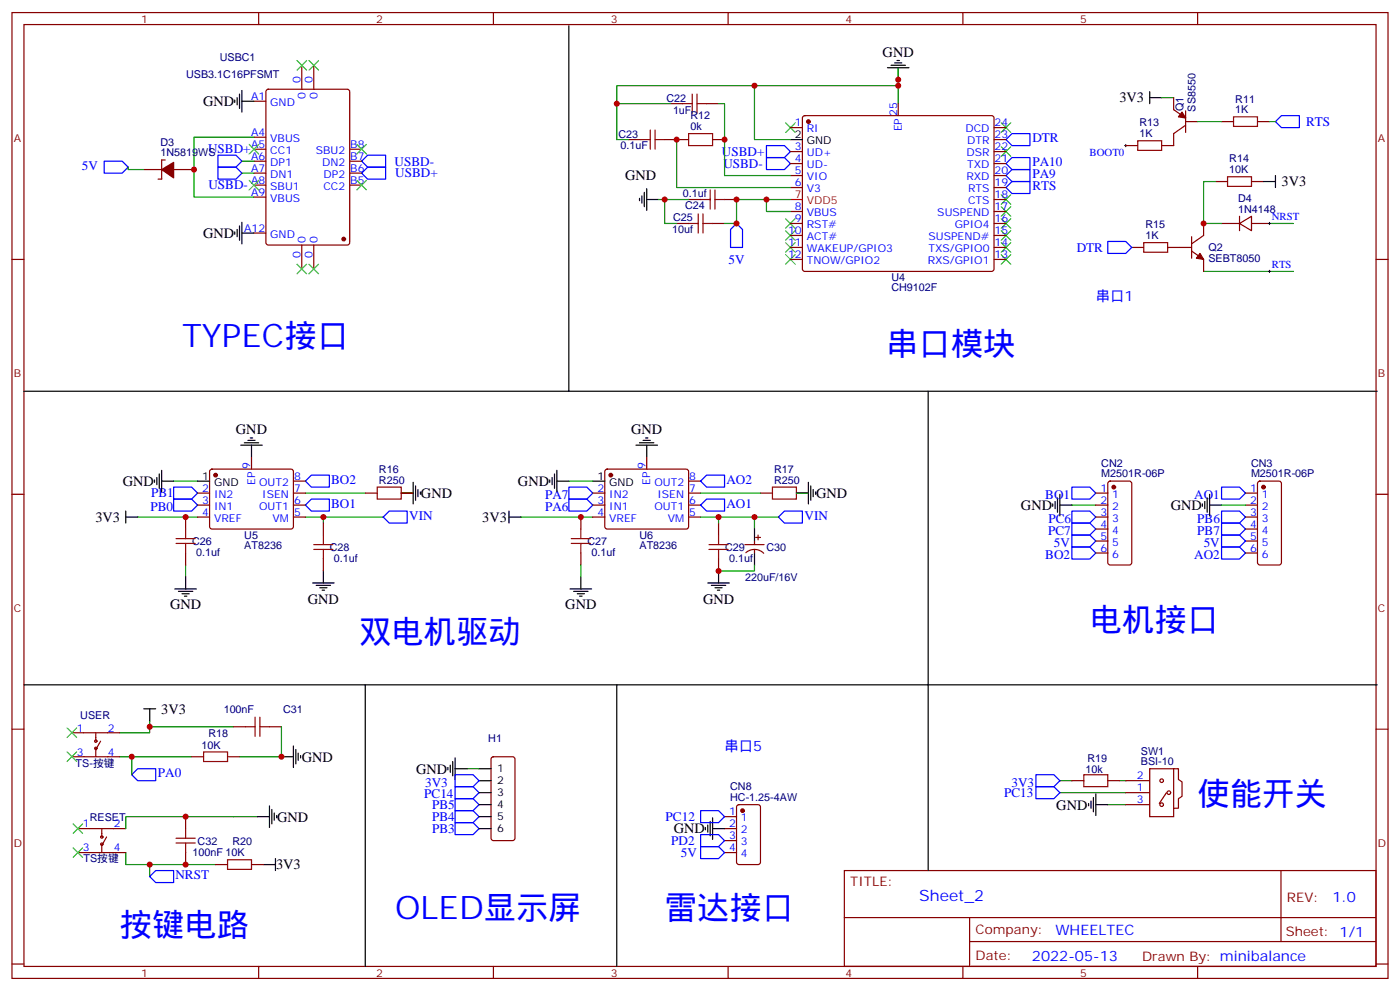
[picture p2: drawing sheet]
<svg xmlns="http://www.w3.org/2000/svg" width="412mm" height="292mm" viewBox="0 0 412 292" stroke-linecap="round" stroke-linejoin="round" font-family="sans-serif">
<g fill="none" stroke="#870000" stroke-width=".35">
<path d="M3.5 3.7h405.4v284.3h-405.4zM7.1 7.2h398.2v277.3h-398.2zM76.2 3.7v3.5M88.9 19.2v7.1M92.4 19.2v7.1M145.3 3.7v3.5M214.5 3.7v3.5M283.6 3.7v3.5M352.8 3.7v3.5M74.8 29.8h3.5M78.6 26.5l.4-.2h23.3l.7 .4v44.7l-.5 .7h-23.5l-.6-.4-.1-44.7zM197.6 30.5h3.5"/>
<path d="M208.1 30.5h3.6M232.8 37.6h3.6M236.6 34.2l.5-.2h55l.5 .2 .2 .5v44.5l-.2 .5-.5 .2h-55l-.5-.2-.2-.5v-44.5zM264.6 30.5v3.5M292.8 37.6h3.5M345.7 28.8v3.5l3.5 2.4M349.2 36.9l-3.5 2.4v3.6h-3.5M349.2 35.8h3.6M349.2 32.6v6.4M359.8 35.8h3.6M370.4 35.8h3.5M42.3 49.9h5.3"/>
<path d="M48.7 47.1h-1.1v5.6h-1M51.2 49.9h5.2M74.8 54.5h3.5M74.8 51h3.5M74.8 47.4h3.5M74.8 43.9h3.5M74.8 40.4h3.5M74.8 58h3.5M103 54.5h3.5M103 51h3.5M103 47.4h3.5M103 43.9h3.5"/>
<path d="M185.2 41.1h3.5M195.8 41.1h7M202.8 58.7h3.6M209.9 41.1h3.5M213.4 58.7h3.6M232.8 44.6h3.6M232.8 48.2h3.6M232.8 51.7h3.6M232.8 55.2h3.6M292.8 44.6h3.5M292.8 48.2h3.5M292.8 51.7h3.5"/>
<path d="M292.8 55.2h3.5M292.8 58.7h3.5M292.8 41.1h3.5M331.6 42.9h3.5M358.1 53.4h3.5M368.7 53.4h3.5M3.5 76.4h3.6M74.8 68.6h3.5M88.9 72.1v7.1M92.4 72.1v7.1M199.3 65.8h3.5M209.9 65.8h3.5"/>
<path d="M232.8 76.4h3.6M232.8 72.8h3.6M232.8 65.8h3.6M232.8 62.3h3.6M232.8 69.3h3.6M292.8 76.4h3.5M292.8 72.8h3.5M292.8 65.8h3.5M292.8 62.3h3.5M292.8 69.3h3.5M333.4 72.8h3.5M344 72.8h7"/>
<path d="M351 73.9l3.5 2.5v3.5M351 69.7v6.3M354.5 65.8v3.5l-3.5 2.5M359.8 65.8h5.3M365.1 65.8l3.6-2.1v4.2zM365.1 63.7v4.2M368.7 65.8h5.2M405.3 76.4h3.6M62 138.3l.4-.2h23.3l.5 .2 .2 .5v16.5l-.7 .5-23.5-.1-.5-.7v-16.2zM74.1 134.6v3.5M178.4 138.3l.5-.2h23.2l.5 .2 .2 .5v16.5l-.7 .5-23.5-.1-.4-.7v-16.2zM190.5 134.6v3.5"/>
<path d="M3.5 145.5h3.6M54.7 152.2v3.6M58.2 145.2h3.5M58.2 148.7h3.5M58.2 152.2h3.5M86.4 145.2h3.6M86.4 148.7h3.6M86.4 152.2h3.6M86.4 141.6h3.6M95.2 154v3.5M107.6 145.2h3.5M118.2 145.2h3.5"/>
<path d="M171.1 152.2v3.6M174.6 145.2h3.6M174.6 148.7h3.6M174.6 152.2h3.6M202.8 145.2h3.6M202.8 148.7h3.6M202.8 152.2h3.6M202.8 141.6h3.6M211.7 154v3.5M222.2 159.3v1M222.6 158.2h1.4M223.3 157.5v1.4"/>
<path d="M224 145.2h3.5M234.6 145.2h3.5M322.8 145.2h3.5M322.8 148.7h3.5M322.8 152.2h3.5M322.8 155.8h3.5M322.8 159.3h3.5M326.6 141.8l.4-.2h5.7l.6 .5 .1 23.5-.5 .7h-5.9l-.6-.4-.1-23.6zM366.9 145.2h3.5M366.9 148.7h3.5M366.9 152.2h3.5M366.9 155.8h3.5"/>
<path d="M366.9 159.3h3.5M370.7 141.8l.4-.2h5.7l.6 .5 .1 23.5-.5 .7h-5.9l-.6-.4-.1-23.6zM405.3 145.5h3.6M54.7 162.8v3.5M95.2 164.6v3.5M171.1 162.8v3.5M211.7 164.6v3.5M219.4 160.3h5.7M219.7 162.7a3.8 3.8 0 0 1 5.3 .2M222.2 161.7v1.1M322.8 162.8h3.5M366.9 162.8h3.5"/>
<path d="M3.5 214.7h3.6M21.2 215.7h14.1M28.2 215.7v2.5M29.6 218.2l-1.4 2.5M68.8 214h3.5M79.4 214h3.5M405.3 214.7h3.6M21.2 222.8h14.1M28.2 220.3v2.5M56.4 222.8h3.6M67 222.8h3.6M144.9 223l.4-.2h5.7l.6 .4 .1 23.6-.5 .6-5.9 .1-.6-.5-.1-23.5z"/>
<path d="M217.2 237.1l.5-.2h5.6l.7 .4v16.5l-.4 .7h-5.9l-.7-.4v-16.5zM315.7 229.8h3.6M326.3 229.8h3.5M331.6 236.9h7.1M331.6 229.8h7.1M331.6 233.4h7.1M338.7 226.3h7v14.1h-7zM343.6 233.4l-2.1 3.1M345.7 226.3h1.4v3.2l1.1 .7v4.2l-1.1 .7v2.8h-1.4M22.9 243.9h14.1M22.9 251h14.1M30 243.9v2.5"/>
<path d="M30 248.5v2.5M31.4 246.4l-1.4 2.5M54.7 240.4v3.5M54.7 251v3.5M63.5 254.5h3.5M74.1 254.5h3.5M213.4 243.9h3.6M213.4 251h3.6M213.4 240.4h3.6M213.4 247.5h3.6M248.7 256.3h156.6v28.2h-156.6zM377.3 256.3v20.9"/>
<path d="M248.7 270.1h156.5M285.6 277.2h119.6M285.6 270.1v14.2M3.5 283.8h3.6M76.2 284.5v3.5M145.3 284.5v3.5M214.5 284.5v3.5M283.6 284.5v3.5M352.8 284.5v3.5M405.3 283.8h3.6"/>
<circle cx="28.2" cy="218.2" r=".35"/>
<circle cx="28.2" cy="220.3" r=".35"/>
<circle cx="342.2" cy="236.9" r=".53"/>
<circle cx="342.2" cy="229.8" r=".53"/>
<circle cx="344.3" cy="233.4" r=".53"/>
<circle cx="30" cy="246.4" r=".35"/>
<circle cx="30" cy="248.5" r=".35"/>
</g>
<g fill="none" stroke="#00f" stroke-width=".35">
<path d="M377.5 34h5.3v3.6h-5.3l-1.8-1.8zM30.7 47.4h5.3l1.7 1.8-1.7 1.8h-5.3zM64.2 49.2h5.3l1.8 1.8-1.8 1.7h-5.3zM64.2 45.7h5.3l1.8 1.7-1.8 1.8h-5.3zM106.5 47.4l1.8-1.7h5.3v3.5h-5.3zM106.5 51l1.8-1.8h5.3v3.5h-5.3zM225.8 46.4h5.3l1.7 1.8-1.7 1.7h-5.3zM225.8 42.9h5.3l1.7 1.7-1.7 1.8h-5.3zM296.3 41.1l1.8-1.8h5.3v3.6h-5.3zM296.3 48.2l1.8-1.8h5.3v3.5h-5.3zM298.1 53.4h5.3v3.6h-5.3l-1.8-1.8zM298.1 49.9h5.3v3.5h-5.3l-1.8-1.7z"/>
<path d="M217 65.8l1.7 1.8v5.2h-3.5v-5.2zM326.3 71.1h5.3l1.8 1.7-1.8 1.8h-5.3zM51.2 146.9h5.2l1.8 1.8-1.8 1.8h-5.2zM51.2 143.4h5.2l1.8 1.8-1.8 1.7h-5.2zM90 141.6l1.7-1.7h5.3v3.5h-5.3zM90 148.7l1.7-1.8h5.3v3.6h-5.3zM112.9 152.2l1.8-1.7h5.2v3.5h-5.2zM167.6 143.4h5.3l1.7 1.8-1.7 1.7h-5.3zM167.6 146.9h5.3l1.7 1.8-1.7 1.8h-5.3zM206.4 148.7l1.7-1.8h5.3v3.6h-5.3zM206.4 141.6l1.7-1.7h5.3v3.5h-5.3zM229.3 152.2l1.8-1.7h5.3v3.5h-5.3z"/>
<path d="M315.7 154h5.3l1.8 1.8-1.8 1.7h-5.3zM315.7 150.5h5.3l1.8 1.7-1.8 1.8h-5.3zM315.7 157.5h5.3l1.8 1.8-1.8 1.7h-5.3zM315.7 143.4h5.3l1.8 1.8-1.8 1.7h-5.3zM359.8 143.4h5.3l1.8 1.8-1.8 1.7h-5.3zM359.8 150.5h5.3l1.8 1.7-1.8 1.8h-5.3zM359.8 154h5.3l1.8 1.8-1.8 1.7h-5.3zM359.8 157.5h5.3l1.8 1.8-1.8 1.7h-5.3zM315.7 161h5.3l1.8 1.8-1.8 1.8h-5.3zM359.8 161h5.3l1.8 1.8-1.8 1.8h-5.3zM38.8 228.1l1.8-1.8h5.3v3.5h-5.3zM134.1 235.1h5.2l1.8 1.8-1.8 1.8h-5.2z"/>
<path d="M134.1 238.7h5.2l1.8 1.7-1.8 1.8h-5.2zM134.1 231.6h5.2l1.8 1.8-1.8 1.7h-5.2zM134.1 228.1h5.2l1.8 1.7-1.8 1.8h-5.2zM206.4 238.7h5.3l1.7 1.7-1.7 1.8h-5.3zM305.2 231.6h5.2l1.8 1.8-1.8 1.7h-5.2zM305.2 228.1h5.2l1.8 1.7-1.8 1.8h-5.2zM44.1 258.1l1.8-1.8h5.3v3.5h-5.3zM134.1 242.2h5.2l1.8 1.7-1.8 1.8h-5.2zM206.4 249.2h5.3l1.7 1.8-1.7 1.8h-5.3zM206.4 245.7h5.3l1.7 1.8-1.7 1.7h-5.3z"/>
</g>
<g fill="#870000" stroke="#870000" stroke-width=".35">
<path d="M47.6 49.9l3.6-2.1v4.6z"/>
<path d="M353.5 74.6l1 1.8-2.1-.4z"/>
<path d="M348.2 33l1 1.7-2.1-.3z"/>
<circle cx="101.2" cy="70.4" r=".53"/>
<circle cx="238.1" cy="35.8" r=".53"/>
<circle cx="179.9" cy="139.9" r=".53"/>
<circle cx="63.5" cy="139.9" r=".53"/>
<circle cx="372.2" cy="143.4" r=".53"/>
<circle cx="328.1" cy="143.4" r=".53"/>
<circle cx="218.7" cy="238.7" r=".53"/>
</g>
<g fill="none" stroke="#3c3" stroke-width=".35">
<path d="M87.5 17.8l2.8 2.8M90.3 17.8l-2.8 2.8M91 17.8l2.8 2.8M93.8 17.8l-2.8 2.8M231.4 36.2l2.8 2.8M234.2 36.2l-2.8 2.8M294.9 36.2l2.8 2.8M297.7 36.2l-2.8 2.8M73.4 42.5l2.8 2.8M73.4 53.1l2.8 2.8M76.2 42.5l-2.8 2.8M76.2 53.1l-2.8 2.8"/>
<path d="M105.1 53.1l2.8 2.8M105.1 42.5l2.8 2.8M107.9 53.1l-2.8 2.8M107.9 42.5l-2.8 2.8M294.9 57.3l2.8 2.8M294.9 43.2l2.8 2.8M297.7 57.3l-2.8 2.8M297.7 43.2l-2.8 2.8M87.5 77.8l2.8 2.8M90.3 77.8l-2.8 2.8M91 77.8l2.8 2.8M93.8 77.8l-2.8 2.8"/>
<path d="M231.4 75l2.8 2.8M231.4 71.4l2.8 2.9M231.4 67.9l2.8 2.8M231.4 64.4l2.8 2.8M234.2 75l-2.8 2.8M234.2 71.4l-2.8 2.9M234.2 67.9l-2.8 2.8M234.2 64.4l-2.8 2.8M294.9 75l2.8 2.8M294.9 71.4l2.8 2.9M294.9 67.9l2.8 2.8M294.9 64.4l2.8 2.8"/>
<path d="M294.9 60.9l2.8 2.8M297.7 75l-2.8 2.8M297.7 71.4l-2.8 2.9M297.7 67.9l-2.8 2.8M297.7 64.4l-2.8 2.8M297.7 60.9l-2.8 2.8M19.8 214.3l2.8 2.8M22.6 214.3l-2.8 2.8M19.8 221.4l2.8 2.8M22.6 221.4l-2.8 2.8M21.5 242.5l2.8 2.9M21.5 249.6l2.8 2.8"/>
<path d="M24.3 242.5l-2.8 2.9M24.3 249.6l-2.8 2.8"/>
</g>
<g fill="none" stroke="#000" stroke-width=".35">
<path d="M167.6 7.6v107.6h-160.5M261.4 19.9h6.4M262.5 19.2h4.2M263.5 18.5h2.1M264.2 17.8h.7M264.6 19.9v3.6M69.1 29.5v.7M69.8 28.8v2.1M70.6 27.7v4.2M71.3 26.6v6.4M71.3 29.8h3.5M338.7 28.8h3.5"/>
<path d="M338.7 27v3.5M188.4 58.4v.7M189.1 57.7v2.1M189.8 56.6v4.3M190.5 58.7h3.5M190.5 55.6v6.3M232.8 41.1h3.6M372.2 53.4h3.5M375.7 51.7v3.5M69.1 68.3v.7M69.8 67.6v2.1M70.6 66.5v4.2"/>
<path d="M71.3 68.6h3.5M71.3 65.4v6.4M167.6 115.2h238.1M273.4 115.2v86.4h-266.3M46.9 139.5v4.3M47.6 138.5v6.3M70.9 131.1h6.4M72 130.4h4.2M73 129.6h2.1M73.7 128.9h.7M74.1 131.1v3.5M163.3 139.5v4.3"/>
<path d="M164 138.5v6.3M187.3 131.1h6.4M188.4 130.4h4.2M189.4 129.6h2.2M190.1 128.9h.8M190.5 131.1v3.5M37 152.2h3.6M37 150.5v3.5M45.5 141.3v.7M46.2 140.6v2.1M47.6 141.6h3.6M58.2 141.6h3.5"/>
<path d="M118.2 145.2h3.5M121.7 142v6.3M122.4 143.1v4.2M123.1 144.1v2.1M123.8 144.8v.7M149.9 152.2h3.6M149.9 150.5v3.5M161.9 141.3v.7M162.6 140.6v2.1M164 141.6h3.6M174.6 141.6h3.6M222.2 155.8v3.5"/>
<path d="M234.6 145.2h3.5M238.1 142v6.3M238.8 143.1v4.2M239.5 144.1v2.1M240.2 144.8v.7M310.1 148.3v.7M310.8 147.6v2.2M311.5 146.6v4.2M312.2 148.7h3.5M312.2 145.5v6.4M354.2 148.3v.7M354.9 147.6v2.2"/>
<path d="M355.6 146.6v4.2M356.3 148.7h3.5M356.3 145.5v6.4M51.5 173.4h6.4M52.6 174.1h4.2M53.6 174.8h2.1M54.3 175.5h.7M54.7 169.9v3.5M92.1 171.6h6.3M93.1 172.3h4.3M94.2 173h2.1M94.9 173.7h.7"/>
<path d="M95.2 168.1v3.5M167.9 173.4h6.4M169 174.1h4.2M170 174.8h2.2M170.7 175.5h.7M171.1 169.9v3.5M208.5 171.6h6.3M209.5 172.3h4.3M210.6 173h2.1M211.3 173.7h.7M211.7 168.1v3.5M222.2 162.8v3.5"/>
<path d="M42.3 208.7h3.6M44.1 208.7v3.5M86.4 219.6v6.4M107.6 201.6v82.9M181.7 201.6v82.9M405.7 201.6h-132.3v54.7M79.4 237.2v6.4M80.1 238.3v4.2M80.8 239.4v2.1M82.9 222.8h3.5M87.1 220.7v4.2M87.8 221.7v2.1"/>
<path d="M88.5 222.4v.7M131.9 226v.7M132.6 225.2v2.2M133.3 224.2v4.2M134.1 226.3h3.5M134.1 223.1v6.4M141.1 236.9h3.5M141.1 226.3h3.5M141.1 229.8h3.5M141.1 233.4h3.5M320.7 236.5v.7M321.4 235.8v2.1"/>
<path d="M322.1 234.8v4.2M322.8 236.9h3.5M322.8 233.7v6.4M75.8 240.4h3.6M77.6 254.5h3.5M81.1 252.8v3.5M81.5 240.1v.7M141.1 240.4h3.5M141.1 243.9h3.5M207.8 243.6v.7M208.5 242.9v2.1M209.2 241.8v4.3"/>
<path d="M209.9 243.9h3.5M209.9 240.8v6.3"/>
</g>
<g fill="none" stroke="#008700" stroke-width=".35">
<path d="M264.6 19.9v5.3h-42.4v15.9h10.6M197.6 30.5h-15.9v10.6h3.5M211.7 30.5h1.7v21.2h19.4M222.2 25.2h-40.5v5.3M264.6 25.2v5.3M342.2 28.8h3.5M352.8 35.8h7M373.9 35.8h1.8M37.7 49.2v.7h4.6M56.4 49.9h.7M71.3 47.4h3.5M71.3 51h3.5"/>
<path d="M74.8 40.4h-17.7v17.6h17.7M194 58.7h8.8M195.8 58.7v7.1h3.5M199.3 41.1v14.1h33.5M225.8 58.7v3.6h7M232.8 58.7h-15.8v7.1h-3.6M358.1 53.4h-3.6v12.4h5.3M354.5 79.9h26.5M373.9 65.8h7.1M40.6 152.2h17.6M51.2 141.6h7M90 152.2h22.9"/>
<path d="M90 145.2h17.6M95.2 152.2v1.8M118.2 145.2h3.5M153.5 152.2h21.1M167.6 141.6h7M206.4 152.2h22.9M206.4 145.2h17.6M211.7 152.2v1.8M222.2 152.2v3.6M234.6 145.2h3.5M315.7 148.7h7.1M359.8 148.7h7.1"/>
<path d="M54.7 166.3v3.6M171.1 166.3v3.6M222.2 166.3v1.8h-10.5M44.1 212.2v3.5h-8.8M44.1 214h24.7M82.9 214v8.8h-12.3M35.3 222.8h3.5M56.4 222.8h-17.6v5.3M137.6 226.3h3.5M312.2 229.8h3.5M312.2 233.4h19.4M326.3 236.9h5.3"/>
<path d="M329.8 229.8h1.8M37 251v3.5h26.5M44.1 254.5v3.6M75.8 240.4h-38.8v3.5"/>
</g>
<g fill="none" stroke="#a10000" stroke-width=".35">
<path d="M191.6 38.3v5.6M193 38.3v5.6M201.1 30.5h2.8M202.8 39.3h7.1v3.6h-7.1zM203.9 27.7v5.6M205.3 27.7v5.6M205.3 30.5h2.8M363.4 34.4h7v2.8h-7zM188.7 41.1h2.9M193 41.1h2.8M206.4 58.7h2.8M209.2 55.9v5.7"/>
<path d="M210.6 55.9v5.7M210.6 58.7h2.8M335.1 41.5h7.1v2.8h-7.1zM361.6 52h7.1v2.9h-7.1zM202.8 65.8h2.9M205.7 63v5.6M207.1 63v5.6M207.1 65.8h2.8M336.9 71.4h7.1v2.9h-7.1zM51.9 158.6h5.6M51.9 160h5.6M54.7 155.8v2.8"/>
<path d="M54.7 160v2.8M95.2 157.5v2.8M111.1 143.4h7.1v3.5h-7.1zM168.3 158.6h5.6M168.3 160h5.6M171.1 155.8v2.8M171.1 160v2.8M211.7 157.5v2.8M227.5 143.4h7.1v3.5h-7.1zM92.4 160.3h5.7M92.4 161.7h5.7M95.2 161.7v2.9"/>
<path d="M208.8 160.3h5.7M208.8 161.7h5.7M211.7 161.7v2.9M72.3 214h2.8M75.1 211.1v5.7M76.6 214h2.8M76.6 211.1v5.7M60 221.4h7v2.8h-7zM319.3 228.1h7v3.5h-7zM51.9 248.2h5.6M51.9 246.8h5.6M54.7 243.9v2.9"/>
<path d="M54.7 248.2v2.8M67 253.1h7.1v2.8h-7.1z"/>
</g>
<path d="M331.3 42.9h.7M331.6 42.5v.7M373.6 65.8h.7M373.6 79.9h.7M373.9 65.4v.7M373.9 79.6v.7" fill="none" stroke="#000" stroke-width=".29"/>
<path d="M232.8 58.7h3.6" fill="none" stroke="#f00" stroke-width=".35"/>
<g fill="#c00">
<circle cx="57.2" cy="49.9" r=".88"/>
<circle cx="264.6" cy="23.5" r=".88"/>
<circle cx="264.6" cy="25.2" r=".88"/>
<circle cx="222.3" cy="25.2" r=".88"/>
<circle cx="181.7" cy="30.5" r=".88"/>
<circle cx="354.5" cy="65.8" r=".88"/>
<circle cx="195.8" cy="58.7" r=".88"/>
<circle cx="225.8" cy="58.7" r=".88"/>
<circle cx="217" cy="65.8" r=".88"/>
<circle cx="217" cy="58.7" r=".88"/>
<circle cx="213.4" cy="41.1" r=".88"/>
<circle cx="199.3" cy="41.1" r=".88"/>
<circle cx="222.3" cy="152.2" r=".88"/>
<circle cx="54.7" cy="152.2" r=".88"/>
<circle cx="171.1" cy="152.2" r=".88"/>
<circle cx="211.7" cy="152.2" r=".88"/>
<circle cx="95.3" cy="152.2" r=".88"/>
<circle cx="82.9" cy="222.8" r=".88"/>
<circle cx="44.1" cy="214" r=".88"/>
<circle cx="38.8" cy="222.8" r=".88"/>
<circle cx="54.7" cy="254.5" r=".88"/>
<circle cx="54.7" cy="240.4" r=".88"/>
<circle cx="44.1" cy="254.5" r=".88"/>
<circle cx="211.7" cy="168.1" r=".88"/>
</g>
<g font-size="9.5" fill="#00f">
<text x="53.6" y="102.1">TYPEC接口</text>
<text x="261.1" y="104.6">串口模块</text>
<text x="321" y="185.7">电机接口</text>
<text x="105.8" y="189.3">双电机驱动</text>
<text x="352.8" y="236.9">使能开关</text>
<text x="35.3" y="275.7">按键电路</text>
<text x="116.4" y="270.4">OLED显示屏</text>
<text x="195.8" y="270.4">雷达接口</text>
</g>
<text font-size="4.6" fill="#00f" x="270.8" y="265.3">Sheet_2</text>
<g font-size="4.2">
<text x="260" y="16.8">GND</text>
<text x="59.8" y="31.3">GND</text>
<text x="329.7" y="30.2">3V3</text>
<text x="184.2" y="53.1">GND</text>
<text x="377.5" y="54.9">3V3</text>
<text x="59.8" y="70.1">GND</text>
<text x="69.5" y="127.8">GND</text>
<text x="185.9" y="127.9">GND</text>
<text x="36.2" y="143.1">GND</text>
<text x="152.6" y="143.1">GND</text>
<text x="124" y="146.6">GND</text>
<text x="240.4" y="146.6">GND</text>
<text x="28.1" y="153.7">3V3</text>
<text x="142.1" y="153.7">3V3</text>
<text x="300.8" y="150.1">GND</text>
<text x="344.8" y="150.1">GND</text>
<text x="50.1" y="179.4">GND</text>
<text x="90.7" y="177.7">GND</text>
<text x="166.5" y="179.4">GND</text>
<text x="207.1" y="177.7">GND</text>
<text x="47.5" y="210.1">3V3</text>
<text x="88.9" y="224.2">GND</text>
<text x="122.6" y="227.7">GND</text>
<text x="311.2" y="238.3">GND</text>
<text x="81.7" y="241.9">GND</text>
<text x="198.4" y="245.4">GND</text>
<text x="81.3" y="256">3V3</text>
</g>
<g font-size="4.2" fill="#00f">
<text x="322.8" y="88.7">串口1</text>
<text x="213.4" y="221">串口5</text>
<text x="392.5" y="265.6">1.0</text>
<text x="310.9" y="275.1">WHEELTEC</text>
<text x="304" y="282.9">2022-05-13</text>
</g>
<g font-size="3.9" fill="#00f">
<text x="304.1" y="41.8">DTR</text>
<text x="384.7" y="37.2">RTS</text>
<text x="61.3" y="45.2">USBD+</text>
<text x="212.7" y="45.9">USBD+</text>
<text x="24.1" y="50.1">5V</text>
<text x="116.2" y="48.8">USBD-</text>
<text x="116.4" y="52.2">USBD+</text>
<text x="213.1" y="49.4">USBD-</text>
<text x="304.1" y="52.4">PA9</text>
<text x="304.1" y="48.9">PA10</text>
<text x="61.4" y="55.8">USBD-</text>
<text x="304.1" y="55.9">RTS</text>
<text x="214.6" y="77.6">5V</text>
<text x="317.2" y="74.1">DTR</text>
<text x="97.6" y="142.5">BO2</text>
<text x="214" y="142.5">AO2</text>
<text x="44.5" y="146.4">PB1</text>
<text x="97.6" y="149.6">BO1</text>
<text x="160.6" y="146.9">PA7</text>
<text x="214" y="149.6">AO1</text>
<text x="307.9" y="146.9">BO1</text>
<text x="351.8" y="146.9">AO1</text>
<text x="44.3" y="150.4">PB0</text>
<text x="120.6" y="153.1">VIN</text>
<text x="160.6" y="150.5">PA6</text>
<text x="237" y="153.1">VIN</text>
<text x="308.8" y="154">PC6</text>
<text x="352.7" y="154">PB6</text>
<text x="308.7" y="157.5">PC7</text>
<text x="310.5" y="161">5V</text>
<text x="352.7" y="157.5">PB7</text>
<text x="354.6" y="161">5V</text>
<text x="307.9" y="164.6">BO2</text>
<text x="351.8" y="164.6">AO2</text>
<text x="46.5" y="228.8">PA0</text>
<text x="125.2" y="231.6">3V3</text>
<text x="297.9" y="231.6">3V3</text>
<text x="125" y="235">PC14</text>
<text x="127.3" y="238.1">PB5</text>
<text x="295.8" y="234.6">PC13</text>
<text x="127.3" y="241.7">PB4</text>
<text x="127.3" y="245.3">PB3</text>
<text x="196.1" y="241.7">PC12</text>
<text x="197.7" y="248.7">PD2</text>
<text x="200.5" y="252.3">5V</text>
<text x="51.7" y="258.9">NRST</text>
</g>
<g font-size="3.9" fill="#800">
<text x="250.5" y="260.9">TITLE:</text>
<text x="379.1" y="265.6">REV:</text>
<text x="287.4" y="275.1">Company:</text>
<text x="378.7" y="275.7">Sheet: 1/1</text>
<text x="287.4" y="282.8">Date:</text>
<text x="336.4" y="282.8">Drawn By: minibalance</text>
</g>
<g font-size="3.2" fill="#800">
<text x="41.6" y="6.7">1</text>
<text x="110.8" y="6.7">2</text>
<text x="179.9" y="6.7">3</text>
<text x="249.1" y="6.7">4</text>
<text x="318.2" y="6.7">5</text>
<text x="4.1" y="41.8">A</text>
<text x="405.9" y="41.8">A</text>
<text x="4.1" y="110.9">B</text>
<text x="405.9" y="110.9">B</text>
<text x="4.1" y="180.1">C</text>
<text x="405.9" y="180.1">C</text>
<text x="4.1" y="249.2">D</text>
<text x="405.9" y="249.2">D</text>
<text x="41.6" y="287.5">1</text>
<text x="110.8" y="287.5">2</text>
<text x="179.9" y="287.5">3</text>
<text x="249.1" y="287.5">4</text>
<text x="318.2" y="287.5">5</text>
</g>
<g font-size="3.2" fill="#000080">
<text x="64.7" y="17.9">USBC1</text>
<text x="54.8" y="22.8">USB3.1C16PFSMT</text>
<text x="196.3" y="29.9">C22</text>
<text x="198.2" y="33.4">1uF</text>
<text x="203.4" y="35.2">R12</text>
<text x="348.6" y="32.7" transform="rotate(-90 348.6 32.7)">Q1</text>
<text x="352.1" y="32.8" transform="rotate(-90 352.1 32.8)">SS8550</text>
<text x="363.9" y="33.3">1K</text>
<text x="363.9" y="30.2">R11</text>
<text x="182.2" y="40.5">C23</text>
<text x="203.4" y="38.3">0k</text>
<text x="335.6" y="40.4">1K</text>
<text x="335.7" y="37.2">R13</text>
<text x="47.3" y="46">1N5819WS</text>
<text x="47.3" y="42.9">D3</text>
<text x="182.8" y="44">0.1uF</text>
<text x="362.1" y="47.8">R14</text>
<text x="362.1" y="51">10K</text>
<text x="201.1" y="58.1">0.1uf</text>
<text x="364.7" y="59.4">D4</text>
<text x="198.3" y="65.1">C25</text>
<text x="201.8" y="61.6">C24</text>
<text x="364.7" y="62.6">1N4148</text>
<text x="198" y="68.7">10uf</text>
<text x="337.4" y="70.4">1K</text>
<text x="337.4" y="67.2">R15</text>
<text x="356" y="77.2">SEBT8050</text>
<text x="356" y="74">Q2</text>
<text x="262.6" y="82.7">U4</text>
<text x="262.6" y="85.7">CH9102F</text>
<text x="324.4" y="137.5">CN2</text>
<text x="368.5" y="137.5">CN3</text>
<text x="111.6" y="142.3">R250</text>
<text x="111.6" y="139.2">R16</text>
<text x="228.1" y="142.3">R250</text>
<text x="228.1" y="139.2">R17</text>
<text x="324.4" y="140.5">M2501R-06P</text>
<text x="368.5" y="140.5">M2501R-06P</text>
<text x="56.6" y="160.5">C26</text>
<text x="72" y="161.5">AT8236</text>
<text x="72" y="158.6">U5</text>
<text x="173" y="160.5">C27</text>
<text x="188.4" y="161.5">AT8236</text>
<text x="188.4" y="158.6">U6</text>
<text x="57.8" y="163.6">0.1uf</text>
<text x="97.2" y="162.2">C28</text>
<text x="98.4" y="165.3">0.1uf</text>
<text x="174.2" y="163.6">0.1uf</text>
<text x="213.6" y="162.2">C29</text>
<text x="214.8" y="165.3">0.1uf</text>
<text x="225.8" y="162.2">C30</text>
<text x="219.5" y="171">220uF/16V</text>
<text x="65.9" y="209.8">100nF</text>
<text x="83.4" y="209.8">C31</text>
<text x="23.7" y="211.6">USER</text>
<text x="59.3" y="220.4">10K</text>
<text x="61.4" y="217.1">R18</text>
<text x="143.8" y="218.4">H1</text>
<text x="22.3" y="225.7">TS-按键</text>
<text x="319.8" y="227.4">10k</text>
<text x="320.3" y="224.2">R19</text>
<text x="336.1" y="225.2">BSI-10</text>
<text x="336.1" y="222.1">SW1</text>
<text x="215.1" y="232.7">CN8</text>
<text x="215.1" y="235.8">HC-1.25-4AW</text>
<text x="26.4" y="241.6">RESET</text>
<text x="58.2" y="248.7">C32</text>
<text x="68.5" y="248.8">R20</text>
<text x="24.6" y="253.9">TS按键</text>
<text x="56.7" y="252.1">100nF 10K</text>
</g>
<g font-size="3.2" fill="#00f">
<text x="74" y="29.5">A1</text>
<text x="88.5" y="24.5" transform="rotate(-90 88.5 24.5)">0</text>
<text x="90" y="29" transform="rotate(-90 90 29)">0</text>
<text x="92.1" y="24.5" transform="rotate(-90 92.1 24.5)">0</text>
<text x="93.5" y="29" transform="rotate(-90 93.5 29)">0</text>
<text x="79.6" y="31.2">GND</text>
<text x="264.2" y="34" transform="rotate(-90 264.2 34)">25</text>
<text x="74" y="40">A4</text>
<text x="79.6" y="41.8">VBUS</text>
<text x="234.2" y="37.2">1</text>
<text x="237.7" y="39">RI</text>
<text x="265.6" y="38.7" transform="rotate(-90 265.6 38.7)">EP</text>
<text x="284.4" y="39">DCD</text>
<text x="293" y="40.7">23</text>
<text x="293" y="37.2">24</text>
<text x="74" y="43.6">A5</text>
<text x="74" y="47.1">A6</text>
<text x="79.6" y="45.3">CC1</text>
<text x="93" y="45.3">SBU2</text>
<text x="103.2" y="47.1">B7</text>
<text x="103.2" y="43.6">B8</text>
<text x="234.2" y="44.3">3</text>
<text x="234.2" y="47.8">4</text>
<text x="237.7" y="46">UD+</text>
<text x="284.7" y="46">DSR</text>
<text x="284.9" y="42.5">DTR</text>
<text x="293" y="47.8">21</text>
<text x="293" y="44.3">22</text>
<text x="321" y="45.9">BOOT0</text>
<text x="74" y="50.6">A7</text>
<text x="79.6" y="48.9">DP1</text>
<text x="79.6" y="52.4">DN1</text>
<text x="94.9" y="48.9">DN2</text>
<text x="95.3" y="52.4">DP2</text>
<text x="103.2" y="50.6">B6</text>
<text x="234.2" y="51.3">5</text>
<text x="237.7" y="49.6">UD-</text>
<text x="237.7" y="53.1">VIO</text>
<text x="284.7" y="53.1">RXD</text>
<text x="284.9" y="49.6">TXD</text>
<text x="293" y="51.3">20</text>
<text x="74" y="54.2">A8</text>
<text x="74" y="57.7">A9</text>
<text x="79.6" y="55.9">SBU1</text>
<text x="79.6" y="59.4">VBUS</text>
<text x="95.3" y="55.9">CC2</text>
<text x="103.2" y="54.2">B5</text>
<text x="234.2" y="54.9">6</text>
<text x="237.7" y="56.6">V3</text>
<text x="285.2" y="56.6">RTS</text>
<text x="293" y="58.4">18</text>
<text x="293" y="54.9">19</text>
<text x="234.2" y="61.9">8</text>
<text x="234.2" y="65.4">9</text>
<text x="237.7" y="63.7">VBUS</text>
<text x="276.1" y="63.7">SUSPEND</text>
<text x="285.2" y="60.1">CTS</text>
<text x="293" y="65.4">16</text>
<text x="293" y="61.9">17</text>
<text x="374.6" y="64.9">NRST</text>
<text x="71.9" y="68.3">A12</text>
<text x="79.6" y="70">GND</text>
<text x="90" y="71.4" transform="rotate(-90 90 71.4)">0</text>
<text x="93.5" y="71.4" transform="rotate(-90 93.5 71.4)">0</text>
<text x="232.2" y="69">10</text>
<text x="237.7" y="67.2">RST#</text>
<text x="237.7" y="70.7">ACT#</text>
<text x="273.5" y="70.7">SUSPEND#</text>
<text x="281.3" y="67.2">GPIO4</text>
<text x="293" y="69">15</text>
<text x="88.5" y="75.9" transform="rotate(-90 88.5 75.9)">0</text>
<text x="92.1" y="75.9" transform="rotate(-90 92.1 75.9)">0</text>
<text x="232.2" y="72.5">11</text>
<text x="232.2" y="76">12</text>
<text x="237.7" y="74.3">WAKEUP/GPIO3</text>
<text x="237.7" y="77.8">TNOW/GPIO2</text>
<text x="273.3" y="77.8">RXS/GPIO1</text>
<text x="273.5" y="74.3">TXS/GPIO0</text>
<text x="293" y="76">13</text>
<text x="293" y="72.5">14</text>
<text x="374.6" y="79">RTS</text>
<text x="73.7" y="138.1" transform="rotate(-90 73.7 138.1)">9</text>
<text x="75.1" y="142.7" transform="rotate(-90 75.1 142.7)">EP</text>
<text x="76.3" y="143.1">OUT2</text>
<text x="86.6" y="141.3">8</text>
<text x="190.1" y="138.1" transform="rotate(-90 190.1 138.1)">9</text>
<text x="191.6" y="142.7" transform="rotate(-90 191.6 142.7)">EP</text>
<text x="192.8" y="143.1">OUT2</text>
<text x="203" y="141.3">8</text>
<text x="59.5" y="144.8">2</text>
<text x="59.5" y="148.3">3</text>
<text x="63" y="146.6">IN2</text>
<text x="77.2" y="146.6">ISEN</text>
<text x="86.6" y="148.3">6</text>
<text x="86.6" y="144.8">7</text>
<text x="176" y="144.8">2</text>
<text x="176" y="148.3">3</text>
<text x="179.5" y="146.6">IN2</text>
<text x="193.7" y="146.6">ISEN</text>
<text x="203" y="148.3">6</text>
<text x="203" y="144.8">7</text>
<text x="324.1" y="144.8">1</text>
<text x="324.1" y="148.3">2</text>
<text x="327.6" y="146.6">1</text>
<text x="368.2" y="144.8">1</text>
<text x="368.2" y="148.3">2</text>
<text x="371.7" y="146.6">1</text>
<text x="59.5" y="151.9">4</text>
<text x="63" y="150.1">IN1</text>
<text x="63" y="153.6">VREF</text>
<text x="76.3" y="150.1">OUT1</text>
<text x="80.3" y="153.6">VM</text>
<text x="86.6" y="151.9">5</text>
<text x="176" y="151.9">4</text>
<text x="179.5" y="150.1">IN1</text>
<text x="179.5" y="153.6">VREF</text>
<text x="192.8" y="150.1">OUT1</text>
<text x="196.7" y="153.6">VM</text>
<text x="203" y="151.9">5</text>
<text x="324.1" y="151.9">3</text>
<text x="324.1" y="155.4">4</text>
<text x="327.6" y="150.1">2</text>
<text x="327.6" y="153.6">3</text>
<text x="368.2" y="151.9">3</text>
<text x="368.2" y="155.4">4</text>
<text x="371.7" y="150.1">2</text>
<text x="371.7" y="153.6">3</text>
<text x="324.1" y="158.9">5</text>
<text x="327.6" y="157.2">4</text>
<text x="327.6" y="160.7">5</text>
<text x="368.2" y="158.9">5</text>
<text x="371.7" y="157.2">4</text>
<text x="371.7" y="160.7">5</text>
<text x="324.1" y="162.5">6</text>
<text x="327.6" y="164.2">6</text>
<text x="368.2" y="162.5">6</text>
<text x="371.7" y="164.2">6</text>
<text x="22.7" y="215.4">1</text>
<text x="31.7" y="215.4">2</text>
<text x="22.7" y="222.4">3</text>
<text x="31.7" y="222.4">4</text>
<text x="334.9" y="229.5">2</text>
<text x="334.9" y="233">1</text>
<text x="334.9" y="236.5">3</text>
<text x="24.4" y="243.6">1</text>
<text x="33.5" y="243.6">2</text>
<text x="214.8" y="240.1">1</text>
<text x="214.8" y="243.6">2</text>
<text x="218.3" y="241.8">1</text>
<text x="218.3" y="245.4">2</text>
<text x="24.4" y="250.6">3</text>
<text x="33.5" y="250.6">4</text>
<text x="214.8" y="247.1">3</text>
<text x="214.8" y="250.6">4</text>
<text x="218.3" y="248.9">3</text>
<text x="218.3" y="252.4">4</text>
</g>
<g font-size="3.2">
<text x="234.2" y="40.7">2</text>
<text x="237.7" y="42.5">GND</text>
<text x="59.5" y="141.3">1</text>
<text x="63" y="143.1">GND</text>
<text x="176" y="141.3">1</text>
<text x="179.5" y="143.1">GND</text>
<text x="146.4" y="227.4">1</text>
<text x="146.4" y="230.9">2</text>
<text x="146.4" y="234.4">3</text>
<text x="146.4" y="237.9">4</text>
<text x="146.4" y="241.5">5</text>
<text x="146.4" y="245">6</text>
</g>
<g font-size="3.2" fill="#f00">
<text x="234.2" y="58.4">7</text>
<text x="237.7" y="60.1">VDD5</text>
</g>
</svg>
